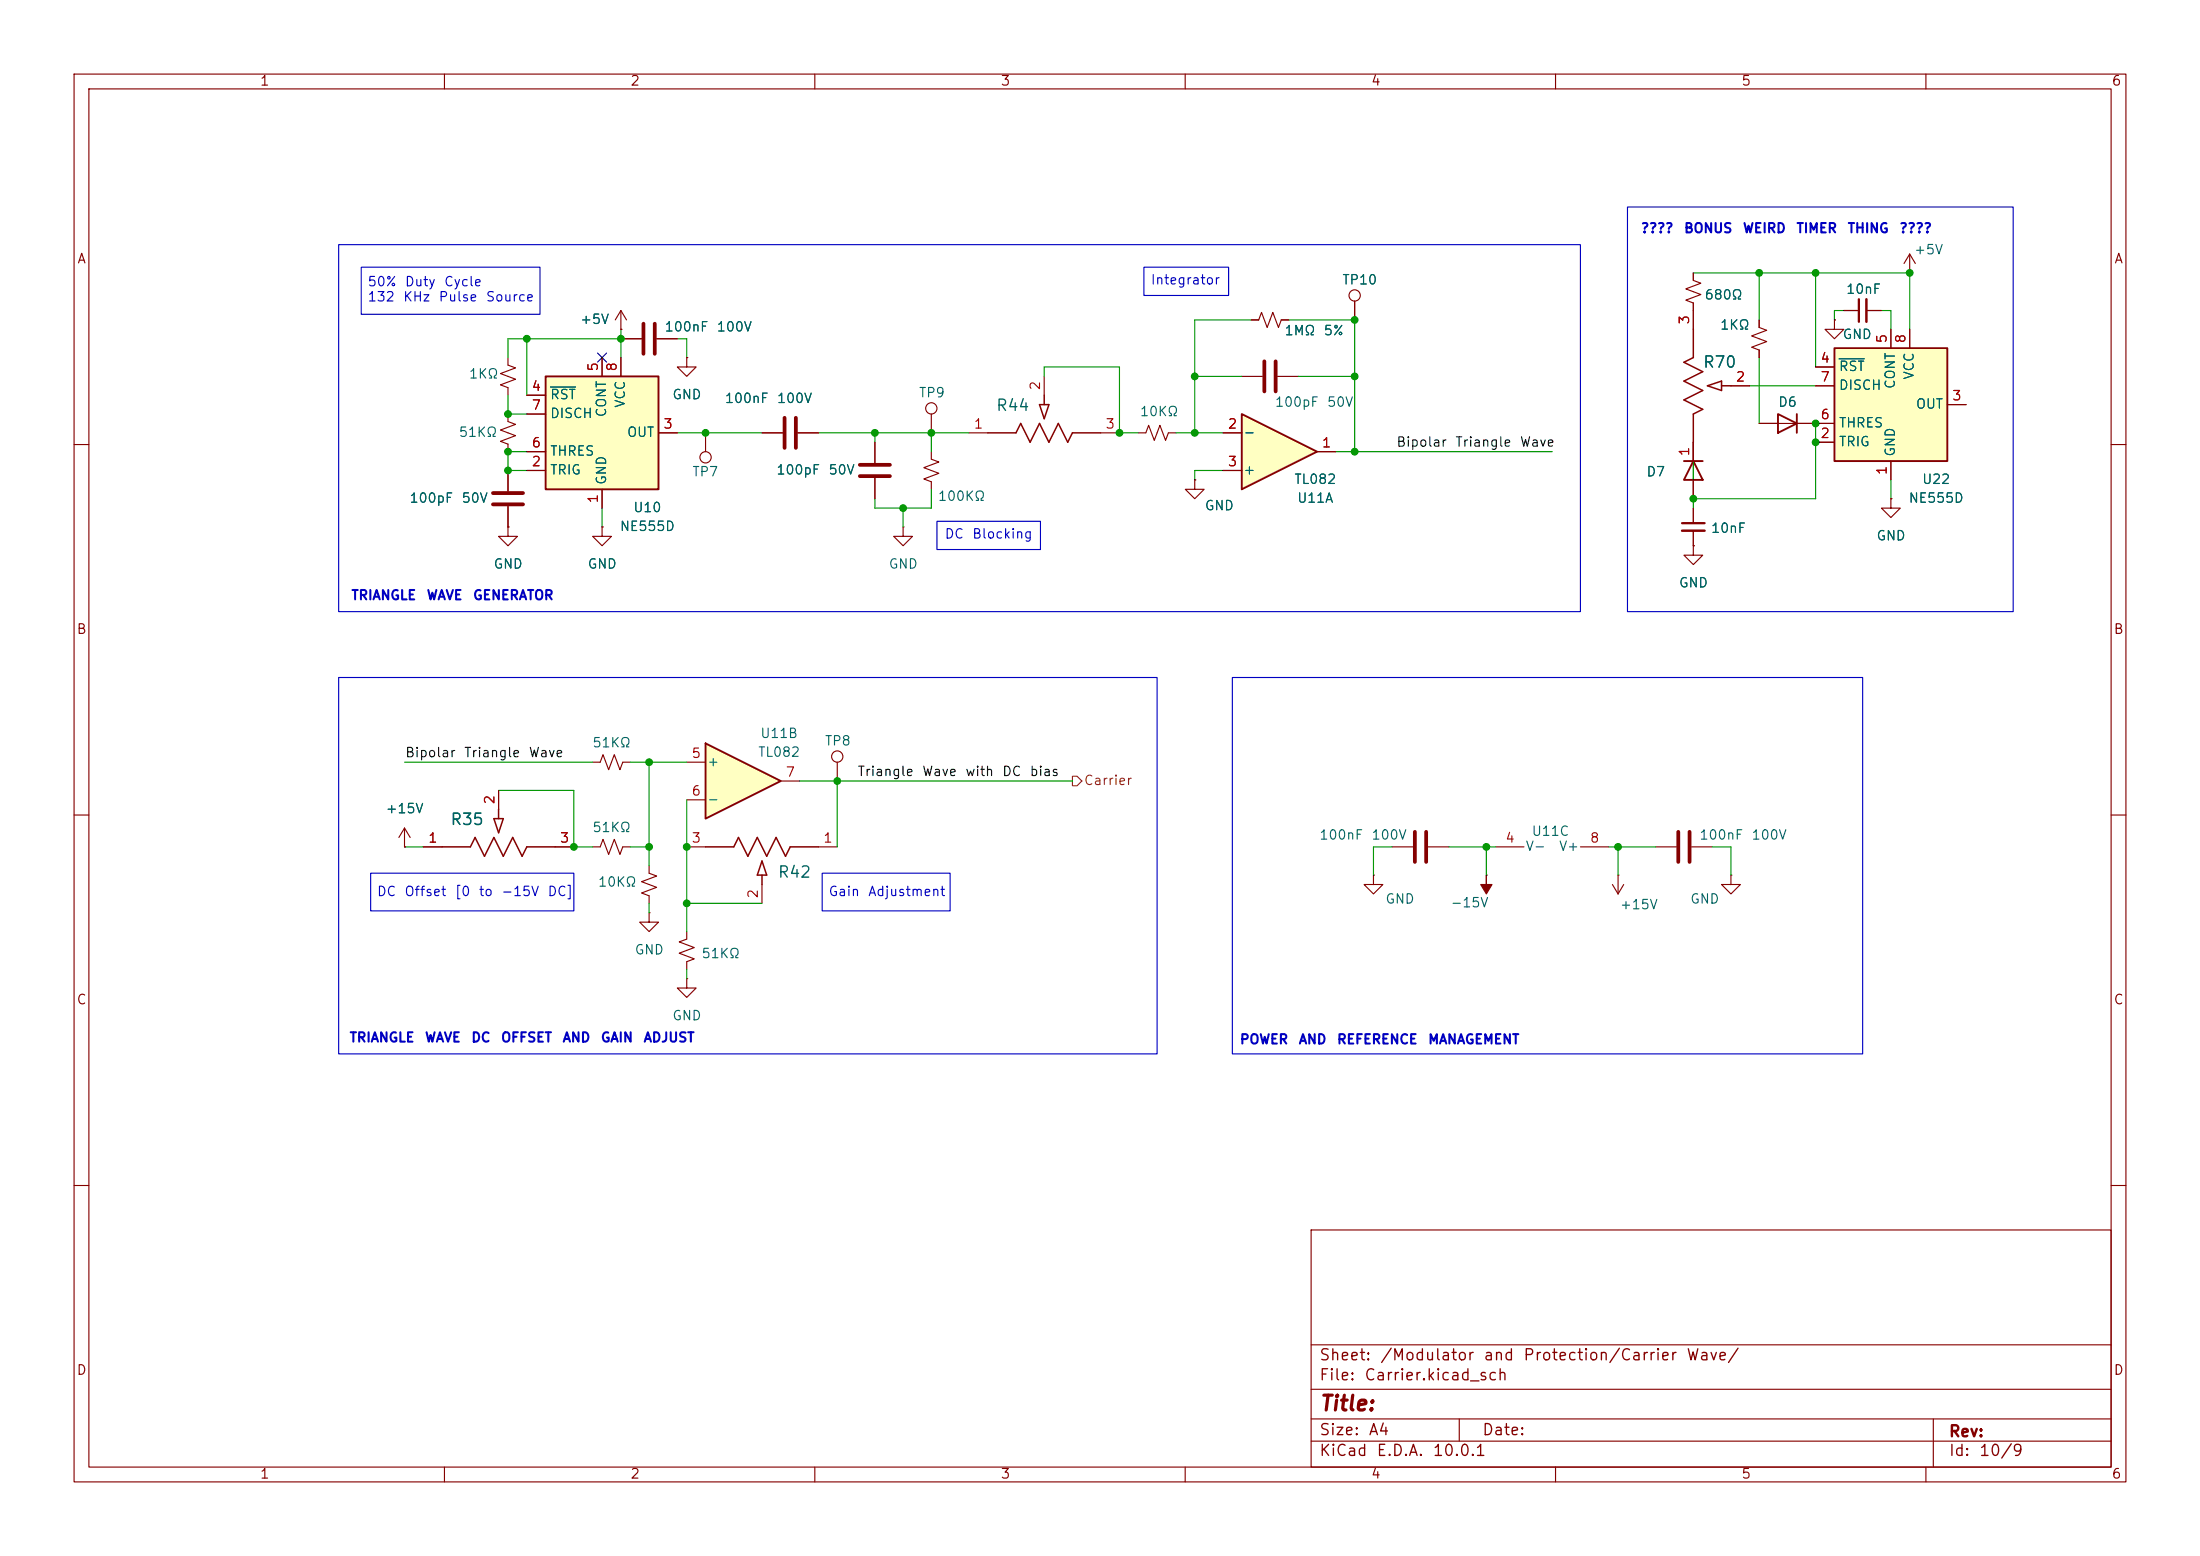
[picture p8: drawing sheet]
<svg xmlns="http://www.w3.org/2000/svg" width="297mm" height="210mm" viewBox="0 0 297 210" stroke-linecap="round" stroke-linejoin="round" font-family="sans-serif">
<g fill="none" stroke="#840000" stroke-width=".15">
<path d="M10 10h277v190h-277zM12 12h273v186h-273zM60 10v2M110 10v2M160 10v2M210 10v2M260 10v2M130.8 58.4h2.5M141 50.8v2.5M148.6 58.4h2.5M153.7 58.4h1l.4-1 .7 2 .8-2 .8 2 .3-1h1M237.5 57.2h7.6"/>
<path d="M10 60h2M285 60h2M10 110h2M80 114.3h1l.4-1 .8 2 .7-2 .8 2 .4-1h1M285 110h2M10 160h2M177 166h108v32h-108zM285 160h2M60 198v2M110 198v2M160 198v2M177 194.5h108"/>
<path d="M177 191.5h108M177 187.5h108M177 181.5h108M197 191.5v3M210 198v2M260 198v2M261 191.5v6.5"/>
</g>
<path d="M240 55.9l2.6 1.3-2.6 1.2zM242.6 55.9v2.5" fill="none" stroke="#840000" stroke-width=".25"/>
<path d="M133.3 58.4h3.9l.6-1.2 1.3 2.5 1.2-2.5 1.3 2.5 1.3-2.5 1.2 2.5 .7-1.3h3.8M140.3 54.6h1.3l-.6 1.9zM141 53.3v1.3" fill="none" stroke="#840000" stroke-width=".2"/>
<path d="M167.6 55.9l10.2 5.1-10.2 5z" fill="#ffffc2"/>
<path d="M167.6 55.9l10.2 5.1-10.2 5zM227.3 62.2h2.6M228.6 62.2l1.3 2.6h-2.6z" fill="none" stroke="#840000" stroke-width=".25"/>
<g fill="none" stroke="#840000" stroke-width=".15">
<path d="M92.7 48.3v1.2h1.3l-1.3 1.3-1.3-1.3h1.3M92.7 48.3h.1M125.7 55.9v2.5M165.1 58.4h2.5M168.9 43.2h1l.4-1 .8 2 .7-2 .8 2 .4-1h1M182.9 40.6v2.6M228.6 59.7v7.6M248.9 41.9h2.1M252 41.9h2M161.3 64.8v1.2h1.3l-1.3 1.3-1.3-1.3h1.3M161.3 64.8h.1M165.1 63.5h2.5"/>
<path d="M177.8 61h2.5M228.6 73.7v1.2h1.3l-1.3 1.3-1.3-1.3h1.3M228.6 73.7h.1M228.6 68.6v2M228.6 71.6v2.1M255.3 67.3v1.3h1.2l-1.2 1.3-1.3-1.3h1.3M255.3 67.3h.1"/>
<circle cx="182.9" cy="39.9" r=".76"/>
<circle cx="125.7" cy="55.1" r=".76"/>
</g>
<path d="M251 40.4v3M227.1 70.6h3" fill="none" stroke="#840000" stroke-width=".3"/>
<path d="M252 40.4v3M227.1 71.6h3" fill="none" stroke="#840000" stroke-width=".33"/>
<path d="M247.6 47h15.3v15.2h-15.3z" fill="#ffffc2"/>
<path d="M247.6 47h15.3v15.2h-15.3z" fill="none" stroke="#840000" stroke-width=".25"/>
<g fill="none" stroke="#840000" stroke-width=".15">
<path d="M228.6 36.8v1l1 .4-2 .8 2 .8-2 .7 1 .4v3.6M257.8 36.8h.1M257.8 34.3v2.5M257.8 34.3l-.8 1.3M257.8 34.3l.8 1.3M83.8 44.5h.1M83.8 41.9l-.7 1.3M83.8 41.9l.8 1.3M83.8 41.9v2.6M83.8 45.7h2.8M88.6 45.7h2.8M95.2 58.4v2.6"/>
<path d="M102.9 58.4h2.8M107.7 58.4h2.8M118.1 59.7v2.8M167.6 50.8h2.8M172.5 50.8h2.8M228.6 59.7v2.5M233.7 52.1h2.5M237.5 43.2v1l1 .4-2 .7 2 .8-2 .8 1 .3v1.1M245.1 59.7h2.5M245.1 49.5h2.5M245.1 57.2h2.5M245.1 52.1h2.5"/>
<path d="M247.6 43.2v1.3h1.3l-1.3 1.2-1.2-1.2h1.2M247.6 43.2h.1M255.3 44.5v2.5M257.8 44.5v2.5M262.9 54.6h2.5M118.1 64.5v2.8M121.9 71.1v1.3h1.3l-1.3 1.3-1.3-1.3h1.3M121.9 71.1h.1M125.7 61v1l1 .4-2 .7 2 .8-2 .7 1 .4v1M255.3 62.2v2.6M54.6 114.3h.1M54.6 111.8l-.8 1.2"/>
<path d="M54.6 111.8l.8 1.2M54.6 111.8v2.5M57.1 114.3h2.6M67.3 106.7v2.5M74.9 114.3h2.6M87.6 116.8v1.1l1 .3-2 .8 2 .8-2 .7 1 .4v1M92.7 114.3h2.5M102.9 119.4v2.5M110.5 114.3h2.5M113 102.9v2.5M185.4 118.1v1.3h1.3l-1.3 1.3-1.3-1.3h1.3M185.4 118.1h.1"/>
<path d="M188 114.3h2.8M192.8 114.3h2.8M200.7 118.1h.1M201.9 114.3h3.8M213.4 114.3h3.8M217.7 119.4l.7 1.3M218.4 118.1h.1M218.4 118.1v2.6M219.2 119.4l-.8 1.3M223.5 114.3h2.8M228.3 114.3h2.8M233.7 118.1v1.3h-1.3l1.3 1.3 1.2-1.3h-1.2"/>
<path d="M233.7 118.1h.1M87.6 123.2v1.3h1.3l-1.3 1.2-1.2-1.2h1.2M87.6 123.2h.1M92.7 125.7v1l-1 .4 2 .8-2 .8 2 .7-1 .4v1M92.7 132.1v1.3h1.3l-1.3 1.2-1.3-1.2h1.3M92.7 132.1h.1"/>
<circle cx="95.2" cy="61.7" r=".76"/>
<circle cx="113" cy="102.1" r=".76"/>
</g>
<path d="M248.3 48.4h3.4" fill="none" stroke="#006464" stroke-width=".15"/>
<path d="M228.6 44.5v3.8l-1.3 .6 2.6 1.3-2.6 1.2 2.6 1.3-2.6 1.3 2.6 1.2-1.3 .7v3.8M230.5 52.1l1.9-.7v1.3zM232.4 52.1h1.3M59.7 114.3h3.8l.6-1.3 1.3 2.6 1.3-2.6 1.2 2.6 1.3-2.6 1.3 2.6 .6-1.3h3.8M66.7 110.5h1.2l-.6 1.9zM67.3 109.2v1.3M95.2 114.3h3.9l.6-1.3 1.3 2.6 1.2-2.6 1.3 2.6 1.3-2.6 1.2 2.6 .7-1.3h3.8M102.9 116.2l.6 1.9h-1.3zM102.9 118.1v1.3" fill="none" stroke="#840000" stroke-width=".2"/>
<path d="M86.9 43.7v4.1M88.4 43.7v4.1M105.9 56.4v4.1M107.4 56.4v4.1M170.7 48.8v4M172.2 48.8v4M116.1 62.7h4M116.1 64.3h4M191 112.3v4M192.5 112.3v4M226.6 112.3v4M228.1 112.3v4" fill="none" stroke="#840000" stroke-width=".51"/>
<path d="M200.7 118.1v1.3h.7l-.7 1.3-.8-1.3h.8z" fill="#840000" stroke="#840000" stroke-width=".15"/>
<path d="M95.2 100.3l10.2 5.1-10.2 5.1z" fill="#ffffc2"/>
<path d="M95.2 100.3l10.2 5.1-10.2 5.1z" fill="none" stroke="#840000" stroke-width=".25"/>
<path d="M92.7 102.9h2.5M92.7 108h2.5M105.4 105.4h2.5" fill="none" stroke="#840000" stroke-width=".15"/>
<path d="M73.7 50.8h15.2v15.2h-15.2z" fill="#ffffc2"/>
<path d="M73.7 50.8h15.2v15.2h-15.2z" fill="none" stroke="#840000" stroke-width=".25"/>
<g fill="none" stroke="#840000" stroke-width=".15">
<path d="M228.6 36.8v1M68.6 48.3v1l1 .4-2 .7 2 .8-2 .7 1 .4v1M68.6 55.9v1l1 .4-2 .7 2 .8-2 .8 1 .3v1.1M71.1 53.3h2.6M71.1 55.9h2.6M81.3 48.3v2.5M83.8 44.5h.1M83.8 48.3v2.5M83.8 45.7h2.8M88.6 45.7h2.8M88.9 58.4h2.5M92.7 48.3h.1"/>
<path d="M102.9 58.4h2.8M107.7 58.4h2.8M118.1 59.7v2.8M165.1 58.4h2.5M168.9 43.2h1M173 43.2h1M182.9 40.6v2.6M228.6 40.9v3.6M228.6 59.7v2.5M233.7 52.1h2.5M237.5 57.2h2.5M237.5 43.2v1"/>
<path d="M237.5 47.2v1.1M242.6 57.2h5M245.1 59.7h2.5M245.1 49.5h2.5M245.1 52.1h2.5M247.6 43.2h.1M248.9 41.9h2.1M252 41.9h2M255.3 44.5v2.5M257.8 44.5v2.5M262.9 54.6h2.5M68.6 71.1v1.3h1.2l-1.2 1.3-1.3-1.3h1.3"/>
<path d="M68.6 71.1h.1M68.6 63.5v2.8M68.6 68.3v2.8M71.1 63.5h2.6M71.1 61h2.6M81.3 71.1v1.3h1.2l-1.2 1.3-1.3-1.3h1.3M81.3 71.1h.1M81.3 66v2.6M118.1 64.5v2.8M161.3 64.8h.1M165.1 63.5h2.5M177.8 61h2.5"/>
<path d="M228.6 73.7h.1M228.6 64.8v2.5M228.6 68.6v2M228.6 71.6v2.1M255.3 67.3h.1M255.3 62.2v2.6M54.6 114.3h.1M57.1 114.3h2.6M67.3 106.7v2.5M74.9 114.3h2.6M80 102.9h1l.4-1 .8 2 .7-2 .8 2 .4-1h1"/>
</g>
<path d="M74.3 52.2h3.4M248.3 48.4h3.4" fill="none" stroke="#006464" stroke-width=".15"/>
<path d="M66.5 66.5h4.1M66.5 68.1h4.1" fill="none" stroke="#840000" stroke-width=".51"/>
<path d="M144.8 104.8h.6l.6 .6-.6 .6h-.6z" fill="none" stroke="#725600" stroke-width=".15"/>
<g fill="none" stroke="#009600" stroke-width=".15">
<path d="M228.6 36.8h29.2v7.7M237.5 36.8v6.4M245.1 36.8v12.7M68.6 53.3v2.6h2.5M71.1 45.7v7.6M83.8 45.7h-15.2v2.6M83.8 44.5v3.8M91.4 45.7h1.3v2.6M91.4 58.4h11.5M110.5 58.4h20.3M118.1 58.4v1.3M125.7 58.4v2.6"/>
<path d="M141 50.8v-1.3h10.1v8.9h2.6M158.7 58.4h6.4M161.3 50.8h6.3M168.9 43.2h-7.6v15.2M174 43.2h8.9v17.8M175.3 50.8h7.6M236.2 52.1h8.9M237.5 48.3v8.9M245.1 57.2v10.1h-16.5M248.9 41.9h-1.3v1.3M254 41.9h1.3v2.6M71.1 61h-2.5v2.5h2.5"/>
<path d="M81.3 68.6v2.5M121.9 68.6v2.5M125.7 66v2.6h-7.6v-1.3M165.1 63.5h-3.8v1.3M180.3 61h29.2M228.6 62.2v6.4M255.3 64.8v2.5M54.6 114.3h2.5M54.6 102.9h25.4M67.3 106.7h10.2v7.6h2.5M85.1 114.3h2.5M85.1 102.9h7.6"/>
<path d="M87.6 102.9v13.9M92.7 108v17.7M107.9 105.4h36.9M113 105.4v8.9M188 114.3h-2.6v3.8M195.6 114.3h6.3M200.7 114.3v3.8M217.2 114.3h6.3M218.4 114.3v3.8M231.1 114.3h2.6v3.8M87.6 121.9v1.3M92.7 130.8v1.3"/>
<path d="M92.7 121.9h10.2"/>
</g>
<path d="M80.7 47.7l1.2 1.2M81.9 47.7l-1.2 1.2" fill="none" stroke="#000084" stroke-width=".15"/>
<path d="M45.7 33h167.7v49.6h-167.7zM48.8 36.1h24.1v6.3h-24.1zM154.4 36.1h11.5v3.8h-11.5zM219.7 27.9h52.1v54.7h-52.1zM126.5 70.4h14v3.8h-14zM45.7 91.4h110.5v50.8h-110.5zM166.4 91.4h85.1v50.8h-85.1zM50 117.9h27.5v5h-27.5zM111 117.9h17.3v5h-17.3z" fill="none" stroke="#0000c2" stroke-width=".15"/>
<g fill="#009600" stroke="#009600" stroke-width=".14">
<circle cx="257.8" cy="36.8" r=".46"/>
<circle cx="245.1" cy="36.8" r=".46"/>
<circle cx="237.5" cy="36.8" r=".46"/>
<circle cx="245.1" cy="57.2" r=".46"/>
<circle cx="228.6" cy="67.3" r=".46"/>
<circle cx="245.1" cy="59.7" r=".46"/>
<circle cx="71.1" cy="45.7" r=".46"/>
<circle cx="182.9" cy="61" r=".46"/>
<circle cx="68.6" cy="61" r=".46"/>
<circle cx="68.6" cy="63.5" r=".46"/>
<circle cx="68.6" cy="55.9" r=".46"/>
<circle cx="218.4" cy="114.3" r=".46"/>
<circle cx="200.7" cy="114.3" r=".46"/>
<circle cx="151.1" cy="58.4" r=".46"/>
<circle cx="161.3" cy="50.8" r=".46"/>
<circle cx="161.3" cy="58.4" r=".46"/>
<circle cx="182.9" cy="43.2" r=".46"/>
<circle cx="182.9" cy="50.8" r=".46"/>
<circle cx="125.7" cy="58.4" r=".46"/>
<circle cx="118.1" cy="58.4" r=".46"/>
<circle cx="83.8" cy="45.7" r=".46"/>
<circle cx="95.2" cy="58.4" r=".46"/>
<circle cx="121.9" cy="68.6" r=".46"/>
<circle cx="92.7" cy="114.3" r=".46"/>
<circle cx="92.7" cy="121.9" r=".46"/>
<circle cx="87.6" cy="102.9" r=".46"/>
<circle cx="87.6" cy="114.3" r=".46"/>
<circle cx="77.5" cy="114.3" r=".46"/>
<circle cx="113" cy="105.4" r=".46"/>
</g>
<text font-size="2" fill="#840000" x="178" y="190.9">Title:</text>
<g font-size="1.5" fill="#006464">
<text x="229.8" y="50">R70</text>
<text x="134.4" y="55.9">R44</text>
<text x="60.7" y="111.7">R35</text>
<text x="104.9" y="118.8">R42</text>
</g>
<g font-size="1.5" fill="#840000">
<text x="178" y="184">Sheet:</text>
<text x="186.2" y="184">/Modulator</text>
<text x="200.2" y="184">and</text>
<text x="205.5" y="184">Protection/Carrier</text>
<text x="227.6" y="184">Wave/</text>
<text x="178" y="186.7">File:</text>
<text x="184.1" y="186.7">Carrier.kicad_sch</text>
<text x="178" y="196.9">KiCad</text>
<text x="178" y="194.1">Size:</text>
<text x="184.7" y="194.1">A4</text>
<text x="185.7" y="196.9">E.D.A.</text>
<text x="193.3" y="196.9">10.0.1</text>
<text x="200" y="194.1">Date:</text>
<text x="263" y="194.3">Rev:</text>
<text x="263" y="196.9">Id:</text>
<text x="267.1" y="196.9">10/9</text>
</g>
<g font-size="1.3" fill="#840000">
<text x="35" y="11.9">1</text>
<text x="85" y="11.9">2</text>
<text x="135" y="11.9">3</text>
<text x="185" y="11.9">4</text>
<text x="235" y="11.9">5</text>
<text x="285" y="11.9">6</text>
<text x="10.3" y="35.9">A</text>
<text x="285.3" y="35.9">A</text>
<text x="10.3" y="85.9">B</text>
<text x="285.3" y="85.9">B</text>
<text x="10.3" y="135.9">C</text>
<text x="285.3" y="135.9">C</text>
<text x="10.3" y="185.9">D</text>
<text x="285.3" y="185.9">D</text>
<text x="35" y="199.9">1</text>
<text x="85" y="199.9">2</text>
<text x="135" y="199.9">3</text>
<text x="185" y="199.9">4</text>
<text x="235" y="199.9">5</text>
<text x="285" y="199.9">6</text>
</g>
<g font-size="1.3" fill="#0000c2">
<text x="221.4" y="31.8">????</text>
<text x="227.3" y="31.8">BONUS</text>
<text x="235.2" y="31.8">WEIRD</text>
<text x="242.4" y="31.8">TIMER</text>
<text x="249.3" y="31.8">THING</text>
<text x="256.3" y="31.8">????</text>
<text x="49.5" y="39">50%</text>
<text x="49.5" y="41">132</text>
<text x="54.3" y="41">KHz</text>
<text x="54.6" y="39">Duty</text>
<text x="59.1" y="41">Pulse</text>
<text x="59.9" y="39">Cycle</text>
<text x="65.5" y="41">Source</text>
<text x="155.3" y="38.7">Integrator</text>
<text x="127.4" y="73">DC</text>
<text x="131.2" y="73">Blocking</text>
<text x="47.3" y="81.3">TRIANGLE</text>
<text x="57.5" y="81.3">WAVE</text>
<text x="63.8" y="81.3">GENERATOR</text>
<text x="50.8" y="121.3">DC</text>
<text x="54.5" y="121.3">Offset</text>
<text x="61.3" y="121.3">[0</text>
<text x="64.5" y="121.3">to</text>
<text x="67.6" y="121.3">-15V</text>
<text x="73.8" y="121.3">DC]</text>
<text x="111.8" y="121.3">Gain</text>
<text x="117.1" y="121.3">Adjustment</text>
<text x="47.1" y="141">TRIANGLE</text>
<text x="57.3" y="141">WAVE</text>
<text x="63.5" y="141">DC</text>
<text x="67.5" y="141">OFFSET</text>
<text x="75.9" y="141">AND</text>
<text x="81" y="141">GAIN</text>
<text x="86.8" y="141">ADJUST</text>
<text x="167.3" y="141.2">POWER</text>
<text x="175.2" y="141.2">AND</text>
<text x="180.4" y="141.2">REFERENCE</text>
<text x="192.7" y="141.2">MANAGEMENT</text>
</g>
<g font-size="1.3" fill="#006464">
<text x="258.3" y="34.6">+5V</text>
<text x="181.1" y="38.7">TP10</text>
<text x="230" y="40.7">680Ω</text>
<text x="249.1" y="40">10nF</text>
<text x="78.2" y="44">+5V</text>
<text x="89.6" y="45.1">100nF</text>
<text x="96.7" y="45.1">100V</text>
<text x="173.3" y="45.6">1MΩ</text>
<text x="178.6" y="45.6">5%</text>
<text x="232.1" y="44.8">1KΩ</text>
<text x="248.7" y="46.1">GND</text>
<text x="63.2" y="51.4">1KΩ</text>
<text x="124" y="53.9">TP9</text>
<text x="248.2" y="50.4">RST</text>
<text x="248.2" y="52.9">DISCH</text>
<text x="256.1" y="52.6" transform="rotate(-90 256.1 52.6)">CONT</text>
<text x="258.7" y="51.3" transform="rotate(-90 258.7 51.3)">VCC</text>
<text x="61.8" y="59.3">51KΩ</text>
<text x="74.2" y="54.2">RST</text>
<text x="74.2" y="56.7">DISCH</text>
<text x="82.1" y="56.4" transform="rotate(-90 82.1 56.4)">CONT</text>
<text x="84.6" y="59.3">OUT</text>
<text x="84.7" y="55.1" transform="rotate(-90 84.7 55.1)">VCC</text>
<text x="90.7" y="54.2">GND</text>
<text x="97.8" y="54.7">100nF</text>
<text x="104.8" y="54.7">100V</text>
<text x="153.8" y="56.5">10KΩ</text>
<text x="167.8" y="59.3">-</text>
<text x="172" y="55.2">100pF</text>
<text x="179.1" y="55.2">50V</text>
<text x="240" y="55.2">D6</text>
<text x="248.2" y="58">THRES</text>
<text x="258.6" y="55.5">OUT</text>
<text x="74.2" y="64.4">TRIG</text>
<text x="74.2" y="61.8">THRES</text>
<text x="82.1" y="65.5" transform="rotate(-90 82.1 65.5)">GND</text>
<text x="93.4" y="64.6">TP7</text>
<text x="104.7" y="64.4">100pF</text>
<text x="111.7" y="64.4">50V</text>
<text x="167.8" y="64.4">+</text>
<text x="174.6" y="65.6">TL082</text>
<text x="222.2" y="64.6">D7</text>
<text x="248.2" y="60.6">TRIG</text>
<text x="256.1" y="61.7" transform="rotate(-90 256.1 61.7)">GND</text>
<text x="259.4" y="65.6">U22</text>
<text x="55.2" y="68.2">100pF</text>
<text x="62.2" y="68.2">50V</text>
<text x="83.6" y="72">NE555D</text>
<text x="85.4" y="69.4">U10</text>
<text x="126.5" y="67.9">100KΩ</text>
<text x="162.6" y="69.2">GND</text>
<text x="175" y="68.2">U11A</text>
<text x="257.6" y="68.2">NE555D</text>
<text x="66.5" y="77.1">GND</text>
<text x="79.2" y="77.1">GND</text>
<text x="119.9" y="77.1">GND</text>
<text x="230.9" y="72.2">10nF</text>
<text x="253.2" y="73.3">GND</text>
<text x="226.6" y="79.6">GND</text>
<text x="79.9" y="101.2">51KΩ</text>
<text x="102.5" y="99.9">U11B</text>
<text x="111.3" y="100.9">TP8</text>
<text x="95.4" y="103.7">+</text>
<text x="102.2" y="102.5">TL082</text>
<text x="52" y="110.1">+15V</text>
<text x="79.9" y="112.6">51KΩ</text>
<text x="95.4" y="108.8">-</text>
<text x="178" y="113.6">100nF</text>
<text x="185.1" y="113.6">100V</text>
<text x="206.7" y="113.1">U11C</text>
<text x="229.3" y="113.6">100nF</text>
<text x="236.4" y="113.6">100V</text>
<text x="80.6" y="120">10KΩ</text>
<text x="205.9" y="115.2">V-</text>
<text x="210.4" y="115.2">V+</text>
<text x="186.9" y="122.3">GND</text>
<text x="195.7" y="122.8">-15V</text>
<text x="218.6" y="123">+15V</text>
<text x="228.1" y="122.3">GND</text>
<text x="85.6" y="129.1">GND</text>
<text x="94.6" y="129.6">51KΩ</text>
<text x="90.7" y="138">GND</text>
</g>
<g font-size="1.3" fill="#a90000">
<text x="228.3" y="43.9" transform="rotate(-90 228.3 43.9)">3</text>
<text x="255" y="46.4" transform="rotate(-90 255 46.4)">5</text>
<text x="257.6" y="46.4" transform="rotate(-90 257.6 46.4)">8</text>
<text x="71.7" y="53.1">4</text>
<text x="81" y="50.2" transform="rotate(-90 81 50.2)">5</text>
<text x="83.6" y="50.2" transform="rotate(-90 83.6 50.2)">8</text>
<text x="140.7" y="52.8" transform="rotate(-90 140.7 52.8)">2</text>
<text x="234.2" y="51.8">2</text>
<text x="245.7" y="49.3">4</text>
<text x="245.7" y="51.8">7</text>
<text x="71.7" y="55.6">7</text>
<text x="89.5" y="58.2">3</text>
<text x="131.4" y="58.2">1</text>
<text x="149.2" y="58.2">3</text>
<text x="165.7" y="58.2">2</text>
<text x="245.7" y="59.4">2</text>
<text x="245.7" y="56.9">6</text>
<text x="263.5" y="54.4">3</text>
<text x="71.7" y="63.2">2</text>
<text x="71.7" y="60.7">6</text>
<text x="165.7" y="63.2">3</text>
<text x="178.4" y="60.7">1</text>
<text x="228.3" y="61.7" transform="rotate(-90 228.3 61.7)">1</text>
<text x="255" y="64.2" transform="rotate(-90 255 64.2)">1</text>
<text x="81" y="68" transform="rotate(-90 81 68)">1</text>
<text x="93.3" y="102.6">5</text>
<text x="93.3" y="107.7">6</text>
<text x="106" y="105.2">7</text>
<text x="67.1" y="108.7" transform="rotate(-90 67.1 108.7)">2</text>
<text x="57.7" y="114">1</text>
<text x="75.5" y="114">3</text>
<text x="93.3" y="114">3</text>
<text x="111.1" y="114">1</text>
<text x="203.1" y="114">4</text>
<text x="214.6" y="114">8</text>
<text x="102.6" y="121.4" transform="rotate(-90 102.6 121.4)">2</text>
</g>
<g font-size="1.3" fill="#0f0f0f">
<text x="188.4" y="60.6">Bipolar</text>
<text x="196.4" y="60.6">Triangle</text>
<text x="205.1" y="60.6">Wave</text>
<text x="54.6" y="102.5">Bipolar</text>
<text x="62.6" y="102.5">Triangle</text>
<text x="71.3" y="102.5">Wave</text>
<text x="115.7" y="105.1">Triangle</text>
<text x="124.4" y="105.1">Wave</text>
<text x="130.2" y="105.1">with</text>
<text x="135.2" y="105.1">DC</text>
<text x="138.9" y="105.1">bias</text>
</g>
<text font-size="1.3" fill="#725600" x="146.2" y="106.3">Carrier</text>
</svg>
